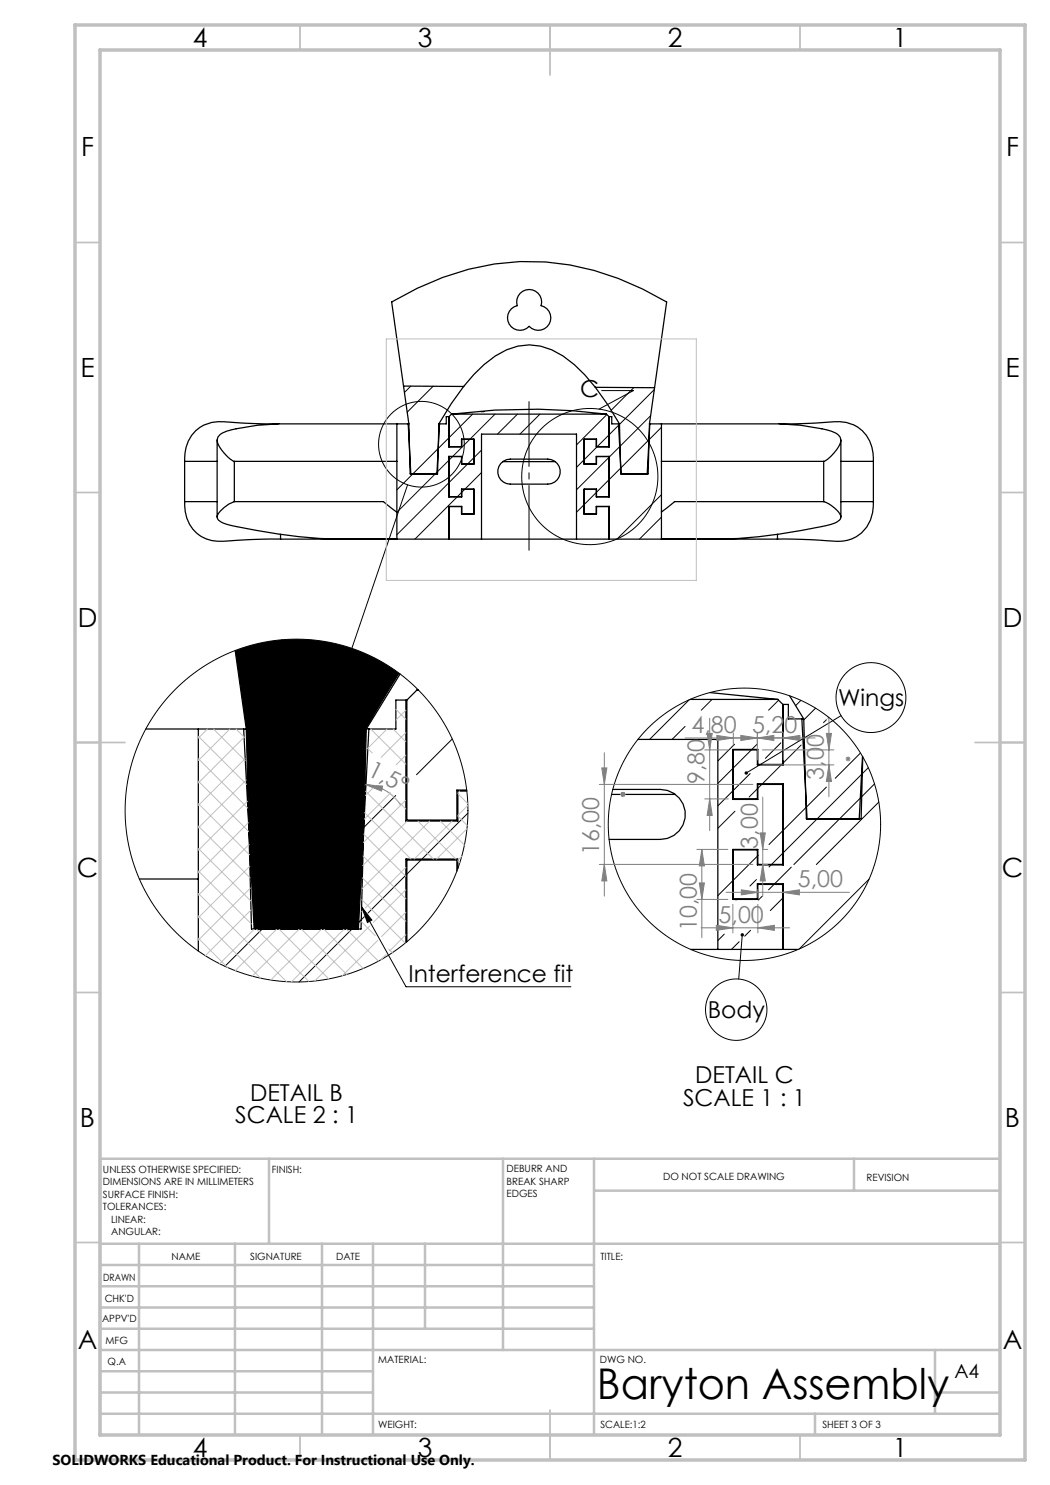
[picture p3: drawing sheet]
<svg xmlns="http://www.w3.org/2000/svg" width="210mm" height="297mm" viewBox="0 0 210 297" stroke-linecap="round" stroke-linejoin="round" font-family="sans-serif">
<g fill="none" stroke="#000" stroke-width=".2">
<path d="M82.2 77.2l-1.3 1.3M86.6 77.3l-5.2 5.1M120.3 78.1h6.4l-6.9 3.7M126.8 77.5l-4.6 4.5M130.9 77.9l-7 7M81.5 97l-11.1 32.7M89.8 87.6l-10.4 10.4M89.8 92.1l-10.4 10.4M89.8 96.6l-10.4 10.3M90.5 91.3l-.7 .7M91.4 99.4l-8.4 8.4M92.3 98.5l-.8 .8"/>
<path d="M92.9 97.9l-.5 .6M93.5 92.8l-3.7 3.7M94 87.9l-3.4 3.4M94.5 82.8l-4.7 4.7M94.8 91.6l-1.3 1.2M96.3 90l-1.5 1.5M96.3 94.5l-3.3 3.3M99 82.8l-5 5M103.5 82.8l-4 4M108 82.8l-4 4M116.8 92l-1.5 1.5M119.3 98.5l-2.4 2.4"/>
<path d="M119.4 89.4l-2.5 2.5M121.4 82.9l-6.1 6.1M121.8 87l-2.4 2.3M121.8 91.5l-6.5 6.5M121.8 96l-2.5 2.5M123.7 85.1l-1.8 1.8M123.9 89.3l-2 2.1M130.1 83.1l-6.1 6.2M132.3 85.5l-10.4 10.4M132.3 98.9l-8.9 8.9M116.8 101l-1.5 1.5M132.3 103.4l-4.4 4.4"/>
<path d="M56.4 128l-8.5 8.4M137.8 140l-7.9 7.9M142.4 139.9l-2.1 2.1M79.1 159.1l-34.1 34.2M90.5 147.8l-7.2 7.1M137 145.3l-2.6 2.6M146.6 153.7l-3 3M146.6 158.2l-3 3M146.9 148.9l-3.3 3.3M150 154.7l-3.3 3.4M150.3 150l-3.6 3.6M151.4 148.9l-1 1"/>
<path d="M151.5 157.8l-1.7 1.6M152.4 156.9l-.8 .8M155.7 140l-2 2M156.2 148.6l-3.1 3.1M156.2 153l-3.8 3.8M156.6 152.7l-.2 .2M160.2 140.1l-1 1M160.2 149l-3.5 3.6M163.1 141.6l-2.3 2.4M165.3 157.4l-8.6 8.6M165.3 144l-.6 .5M165.8 143.5l-.2 .1"/>
<path d="M172.1 150.6l-5.1 5.1M173.7 153.5l-17 17M174.9 156.8l-16.1 16.1M81.2 175l-7.6 7.6M84.2 172l-2.8 2.8M93.6 162.6l-9.2 9.2M146.6 176.1l-3 3M147 162.2l-3.4 3.5M147.3 179.9l-.1 .1M147.5 179.7l-.1 .1M151.3 175.9l-1.3 1.3M151.5 171.2l-4.8 4.8"/>
<path d="M151.7 171.1h-.1M152 179.7l-.3 .3M152.5 179.2l-.4 .4M154.2 173l-.4 .4M154.8 176.9l-1.1 1.1M156.5 179.7l-2.4 2.4M156.6 166.1l-2.8 2.8M156.6 170.6l-2.3 2.3M158.3 173.4l-3.4 3.4M173.8 175.8l-13.9 14M175.8 160.4l-12.5 12.5M72.9 183.3l-13.1 13.1"/>
<path d="M144.9 186.8l-1.3 1.3M147.8 188.3l-1.5 1.6M150.1 186.1l-1.2 1.1"/>
<circle cx="84.3" cy="88.9" r="8.6"/>
<circle cx="118" cy="95.3" r="13.6"/>
<circle cx="59.3" cy="162.1" r="34.3"/>
<circle cx="148.9" cy="164.9" r="27.2"/>
</g>
<g fill="none" stroke="#000" stroke-width=".25">
<path d="M104 58.7a2.5 2.5 0 0 1 3.1-.5 2.5 2.5 0 0 1 1.1 2.9 2.5 2.5 0 0 1 1.6 3.7 2.5 2.5 0 0 1-4 .5 2.5 2.5 0 0 1-4-.5 2.5 2.5 0 0 1 1.6-3.7 2.5 2.5 0 0 1 .6-2.4zM80.7 77.2l12 .1M92.7 77.3l-2.5 3.4-2.4 4.1-.3 10h-5.5l-.2-10-3.5-24.4a51.7 51.7 0 0 1 35.7-7.4 57.5 57.5 0 0 1 19.3 7.4l-2.4 17.1M92.7 77.3a23.8 23.8 0 0 1 8.6-7.3 11.2 11.2 0 0 1 11.3 1.2l2.3 1.7 2.1 2.1 2.1 2.5M119.1 77.5l2.4 3.3 2.4 4 .3 10h5.4l.3-10 1-7.3M119.1 77.5h11.8M36.9 92.3v8M37 92.3h6.4M43.4 88v15.4M46.9 92.3h32.5M46.9 92.3v8M55.5 84.8l-5.1-.1-4.7-.3a7.5 7.5 0 0 0-7.4 2.7 8.2 8.2 0 0 0-1.4 5.2"/>
<path d="M79.4 84.8h-17.6a62.2 62.2 0 0 0-15.5 1.2 4.1 4.1 0 0 0-2.7 1.4 2.72 2.72 0 0 0 .7 2.6l1.4 1.5 1.2 .8M79.4 84.8v7.5M79.4 92.3v10.1M79.4 84.8h2.4M81.6 84.8l.6 10M87.8 84.8h1.5v-1.5h.5v6.1h2.6v-1.5h2.4v4.9h-2.4v-1.5h-2.6v8.1h2.6v-1.5h2.4v4.9h-2.4v-1.5h-2.6v6.5h-10.4M87.9 84.8l-.5 10M89.8 89.3h2.5v-1.5h2.5v5h-2.5v-1.5h-2.5M89.8 99.3h2.5v-1.5h2.5v5h-2.5v-1.5h-2.5M89.8 91.3v8.1M90.3 82.8a120.6 120.6 0 0 1 31 0M90.3 82.8l-.5 .5v6.1"/>
<path d="M90.3 82.8h31M96.2 82.3h.6M100.2 92.7l.5-.5 .6-.3 .8-.1h7.5a2.5 2.5 0 0 1 2.5 2.5 2.5 2.5 0 0 1-2.5 2.5h-7.5a2.5 2.5 0 0 1-2.3-1.4 2.5 2.5 0 0 1 .4-2.7zM100.6 92.3h10.5M121.3 82.8l.5 .5v6.1M121.8 89.3h-2.5v-1.5h-2.5v5h2.5v-1.5h2.5M121.8 99.3h-2.5v-1.5h-2.5v5h2.5v-1.5h2.5M121.8 91.3v8.1M123.7 84.8l.5 10M123.9 84.8h-1.5v-1.5h-.5v6.1h-2.6v-1.5h-2.4v4.9h2.4v-1.5h2.6v8.1h-2.6v-1.5h-2.4v4.9h2.4v-1.5h2.6v6.5M129.9 84.8h2.4M130 84.8l-.6 10"/>
<path d="M132.3 84.8h17.5a62.2 62.2 0 0 1 15.5 1.2 4.1 4.1 0 0 1 2.7 1.4 2.72 2.72 0 0 1-.7 2.6l-1.4 1.5-1.2 .8M132.3 92.3h32.4M132.3 84.8v7.5M132.3 92.3v10.1M156.1 84.8l5.7-.1 4.1-.3a7.5 7.5 0 0 1 7.4 2.7 8.2 8.2 0 0 1 1.4 5.2v8a7.1 7.1 0 0 1-5.9 7.9l-1.4 .1-5.5-.4-6.4-.1M164.7 92.3v8M168.2 92.3h6.4M168.2 88v15.4M36.9 100.3a7 7 0 0 0 6.6 8l7.4-.4 5.2-.1M37 100.3h6.4M46.9 100.3a6.3 6.3 0 0 0-3.4 2.9l-.1 .2a1.64 1.64 0 0 0 1.4 1.3l.5 .2a110.6 110.6 0 0 0 28.7 2.9h5.4M46.9 100.3h29.8l2.7 2.1"/>
<path d="M56.1 107.8h23.3M56.1 106.9v.9M79.4 102.4v5.4M89.8 101.3v6.5h42.5M96.3 107.8v-21h19v21M121.8 101.3v6.5M132.3 102.4v5.4M155.5 107.8h-23.2M155.5 106.9v.9M164.7 100.3h-29.8l-2.6 2.1M164.7 100.3a5.5 5.5 0 0 1 3.5 3.1 1.64 1.64 0 0 1-1.4 1.3 36.1 36.1 0 0 1-6.5 1.4 128.4 128.4 0 0 1-26.2 1.7h-1.8M168.2 100.3h6.4"/>
<path d="M47 130.1l2.3 15.7M80 134.8l-6.7 11M83.4 138l-2 2v24.2M83.4 138h.3M83.7 138h-.3M138 139.9h17.6M142 138.5l13.6 1.4M155.6 139.9l1 1v12.1M157.9 139.2l2.8 4.6M29.2 145.8h10.5M39.7 145.8v30M39.7 145.8h9.6"/>
<path d="M48.7 145.8l2.1 40M49.3 145.8l1 40h21.9l1.1-40M73.3 145.8h5.9v-5.8h2v24.2h10.4v-6h1.8M73.8 145.8l-2.1 40M93.3 158h-1.9v6h-10M122.3 158.9h12.8M122.6 157.9h9.5a5 5 0 0 1 5 5 5 5 0 0 1-5 5h-10.3M127.6 147.9h16v42M156.6 152.9h-5v-3h-5v10h5v-3h5M156.6 156.8v16.2M160.4 143.8l1 20M160.7 143.8h-3v-2.9h-1v12.1h-5.2v-3h-4.8v9.8h4.8v-3h5.2v16.2h-5.2v-3h-4.8v9.8h4.8v-3h5.2v13.1h2.9"/>
<path d="M160.7 143.8l.6 20h10.9l.4-12.4M172.5 151.3l-.7 12.5M27.9 175.8h11.8M39.7 175.8v14.4M81.4 172h10v2.2M81.4 171.8v16.5M91.6 173.7v-1.9h-10.4v16.7M156.6 176.8v13.1h-18.5M156.6 172.9h-5v-3h-5v10h5v-3h5"/>
</g>
<path d="M69.6 157l3.4-.1-3.2 1.1zM73 156.9l.2 .1M73 156.9a8.7 8.7 0 0 0-5.6 1.9M73.2 157l3.3 .2-.2 1zM73.2 157a8.7 8.7 0 0 1 6.9 4.1" fill="none" stroke="#808080" stroke-width=".2"/>
<path d="M105.8 80.3v29.8" fill="none" stroke="#000" stroke-width=".2" stroke-dasharray="15.2 1.3 1.3 1.3" stroke-dashoffset="2.3"/>
<g fill="none" stroke="#c0c0c0" stroke-width=".2">
<path d="M77.3 67.8h62v48.3h-62zM39.7 156.2l10.1 10.2M39.7 151.7l9.9 9.9M39.7 147.2l9.6 9.7M41.5 145.8l-1.8 1.8M42.7 145.8l6.4 6.4M46 145.8l-6.3 6.3M47.2 145.8l1.6 1.6M48.8 147.5l-9.1 9.1M49 151.7l-9.3 9.4M49.3 156l-9.6 9.6M73.1 158.3l13.6 13.5"/>
<path d="M73.6 149.7l.9 .9M74.1 145.8l7.1 7M75.1 157.1l-2 2M77.4 145.8l-3.8 3.8M77.8 158.4l3.4 3.4M78.1 158.6l-5.3 5.3M78.6 145.8l2.6 2.5M79.2 141.9l2 2M81.2 142l-2 2M81.2 146.5l-5 5M81.2 151l-2 2M91.6 158.7l2 2"/>
<path d="M91.9 158.2l-.3 .4M39.7 178.7l17.6 17.6M39.7 174.2l10.6 10.6M39.7 169.7l10.5 10.5M39.7 165.2l10.3 10.4M39.7 160.7l10.2 10.3M49.5 160.3l-9.8 9.8M49.7 164.5l-10 10.1M49.9 168.9l-10.2 10.2M50 173.2l-10.3 10.3M50.1 177.6l-10.4 10.4M72.4 179.9l8.6 8.7"/>
<path d="M72.5 175.6l8.7 8.7M72.6 171.2l8.6 8.6M72.7 166.8l8.5 8.5M72.9 162.5l9.3 9.3M81.1 160.1l-8.4 8.4M81.2 173.5l-8.2 8.1M81.2 178l-6.5 6.5M81.4 164.2l-8.9 8.9M83.6 164.2l7.6 7.6M85.9 164.2l-13.5 13.5M88.1 164.2l4.8 4.8M90.4 164.2l-7.6 7.6"/>
<path d="M91.6 172.2l.3 .4M91.6 163.2l1.9 1.9M92.3 171.3l-.7 .8M93.4 165.7l-6.1 6.1M93.6 161.1l-2 2M39.7 187.7l5.8 5.8M39.7 183.2l12.4 12.4M50.2 182l-9.1 9.1M50.9 185.8l-7 7M51.3 185.8l10.5 10.5M55.4 185.8l-8.4 8.3M55.8 185.8l10 10"/>
<path d="M59.9 185.8l-9.5 9.4M60.3 185.8l9.1 9.1M64.3 185.8l-10.1 10.2M64.8 185.8l7.8 7.9M68.8 185.8l-10.5 10.6M69.2 185.8l6.5 6.4M72.2 184.3l2.8 2.8M72.3 182.3h.1M73.9 185.2l-11 11M75.6 188l-7.1 7.1M77.2 190.9l-1.1 1.1M77.8 189.8l.7 .7"/>
<path d="M81.2 182.4l-4.9 4.9M81.2 186.9l-3.2 3.3"/>
</g>
<g fill="none" stroke="#c0c0c0" stroke-width=".35">
<path d="M60 5v5M110 5v10M160 5v5M15 48.5h5M200 48.5h5M15 98.5h5M200 98.5h5M15 148.5h10M195 148.5h10M15 198.5h5M200 198.5h5M15 248.5h5"/>
<path d="M200 248.5h5M60 287v5M110 282v10M160 287v5"/>
</g>
<g fill="none" stroke="#c0c0c0" stroke-width=".5">
<path d="M53.8 231.8v17M100.6 231.8v38.2M118.8 231.8v55.2M118.8 238.1h81.2M170.8 231.8v6.3M200 231.8h-180v55.2M20 248.8h180M20 257.3h98.8M20 253h98.8M27.8 248.8v38.2M47 248.8v38.2M64.4 248.8v38.2"/>
<path d="M74.6 248.8v38.2M85 248.8v17M20 265.8h98.8M20 261.5h98.8M20 278.5h54.6M20 274.3h54.6M20 270h180M187 278.5h13M187 270v12.8M20 282.8h180M163 282.8v4.2"/>
</g>
<path d="M15 5h190v287h-190zM20 10h180v277h-180z" fill="none" stroke="#c0c0c0" stroke-width=".7"/>
<path d="M73.2 157l3.3 .2-.2 1zM69.6 157l3.4-.1-3.2 1.1z" fill="#808080"/>
<path d="M47 130.1a34.3 34.3 0 0 1 32.9 4.6l-6.6 11.1-.6 19.9-1 20.1h-20.9l-1-20.1-.5-19.9z" fill-rule="evenodd" fill="#000"/>
<g fill="none" stroke="#000" stroke-width=".2">
<path d="M168.2 143.1l-18.9 11.5M72.3 181.4l2.1 2.6-.9 .5zM72.3 181.4l8.9 16h33M148.5 187l-.8 8.8"/>
<circle cx="174.2" cy="139.5" r="7"/>
<circle cx="147.2" cy="201.9" r="6.1"/>
</g>
<g fill="none" stroke="#808080" stroke-width=".2">
<path d="M119.9 156.9h30.7M120.4 153.6h1l-.5 3.3zM120.9 150.5v28.7M124.1 158.9h1M124.2 158.5l.7 .7M124.6 158.4v1M124.9 158.5l-.7 .7M140.9 150h4.8M140.9 159.8h4.8M141.4 146.7h1l-.5 3.3zM141.9 159.8l.5 3.3h-1zM141.9 143.6v22.5"/>
<path d="M143.4 147.1l3.3 .5-3.3 .5zM146.7 146.6v2.4M148.2 147.1l3.3 .5-3.3 .5zM151.5 147.6l3.3-.5v1zM151.5 146.6v5.4M152.5 150h14.3M152.5 153h14.3M152.5 159.4v19.8M156.7 147.6l3.3-.5v1zM156.7 146.6v5.4M163 147.6h-26M165.3 146.7h1l-.5 3.3z"/>
<path d="M165.8 143.6v15.7M165.8 153l.5 3.3h-1zM169.1 151.8h1M169.3 151.4l.7 .7M169.6 151.3v1M170 151.4l-.7 .7M119.9 172.9h30.7M120.9 172.9l.5 3.3h-1zM139.4 179.9h6.2M139.4 169.9h6.2M139.9 176.6h1l-.5 3.3zM140.4 169.9l.5 3.3h-1z"/>
<path d="M140.4 169.9v17.6M145.2 178.5h24.7M148.3 178l3.3 .5-3.3 .5zM151.6 177.9v1.6M152 166.6h1.1l-.6 3.3zM152.5 172.9l.6 3.3h-1.1zM152.6 169.9h.9M152.6 172.9h.9M156.6 178.5l3.3-.5v1zM140.2 185.6h17.7M143.3 185.1l3.3 .5-3.3 .5zM146.6 180.9v5.7"/>
<path d="M151.6 185.6l3.3-.5v1zM151.6 180.9v5.7"/>
</g>
<path d="M72.3 181.4l2.1 2.6-.9 .5zM149 154.4v.4l.3-.2-.3 .2a.34 .34 0 0 0 .5 .1 .34 .34 0 0 0 0-.5 .34 .34 0 0 0-.5 0zM148.2 186.7a.34 .34 0 0 0 .1 .5 .34 .34 0 0 0 .5-.1 .34 .34 0 0 0-.3-.5v.4v-.4z" fill="#000"/>
<g fill="#808080">
<path d="M151.5 147.6l3.3-.5v1zM143.4 147.1l3.3 .5-3.3 .5z"/>
<path d="M156.7 147.6l3.3-.5v1zM148.2 147.1l3.3 .5-3.3 .5z"/>
<path d="M156.6 178.5l3.3-.5v1zM148.3 178l3.3 .5-3.3 .5z"/>
<path d="M151.6 185.6l3.3-.5v1zM143.3 185.1l3.3 .5-3.3 .5z"/>
<path d="M141.4 146.7h1l-.5 3.3zM141.9 159.8l.5 3.3h-1z"/>
<path d="M165.8 153l.5 3.3h-1zM165.3 146.7h1l-.5 3.3z"/>
<path d="M139.9 176.6h1l-.5 3.3zM140.4 169.9l.5 3.3h-1z"/>
<path d="M120.4 153.6h1l-.5 3.3zM120.9 172.9l.5 3.3h-1z"/>
<path d="M152 166.6h1.1l-.6 3.3zM152.5 172.9l.6 3.3h-1.1z"/>
</g>
<text font-size="8.5" x="119.4" y="279.7">Baryton Assembly</text>
<g font-size="5.3">
<text x="38.5" y="9.5">4</text>
<text x="83.5" y="9.5">3</text>
<text x="133.6" y="9.5">2</text>
<text x="178.6" y="9.5">1</text>
<text x="16.2" y="31.2">F</text>
<text x="201.2" y="31.2">F</text>
<text x="16.1" y="75.5">E</text>
<text x="201.1" y="75.5">E</text>
<text x="15.5" y="125.5">D</text>
<text x="200.5" y="125.5">D</text>
<text x="15.4" y="175.5">C</text>
<text x="200.4" y="175.5">C</text>
<text x="16" y="225.5">B</text>
<text x="201" y="225.5">B</text>
<text x="15.5" y="269.7">A</text>
<text x="200.5" y="269.7">A</text>
<text x="38.5" y="291.5">4</text>
<text x="83.5" y="291.5">3</text>
<text x="133.6" y="291.5">2</text>
<text x="178.6" y="291.5">1</text>
</g>
<g font-size="4.7">
<text x="116.1" y="79.4">C</text>
<text x="167.6" y="141.1">Wings</text>
<text x="81.7" y="196.3">Interference fit</text>
<text x="141.6" y="203.6">Body</text>
<text x="50" y="220.1">DETAIL B</text>
<text x="136.6" y="221.2">SCALE 1 : 1</text>
<text x="139" y="216.7">DETAIL C</text>
<text x="47" y="224.6">SCALE 2 : 1</text>
</g>
<g font-size="4.7" fill="#808080">
<text x="138.3" y="146.6">4,80 5,20</text>
<text x="73.3" y="155.1" transform="rotate(26 73.3 155.1)">1,5°</text>
<text x="164.8" y="156" transform="rotate(-90 164.8 156)">3,00</text>
<text x="140.9" y="156.8" transform="rotate(-90 140.9 156.8)">9,80</text>
<text x="119.8" y="171.1" transform="rotate(-90 119.8 171.1)">16,00</text>
<text x="151.5" y="169.8" transform="rotate(-90 151.5 169.8)">3,00</text>
<text x="159.5" y="177.5">5,00</text>
<text x="143.7" y="184.6">5,00</text>
<text x="139.4" y="186.2" transform="rotate(-90 139.4 186.2)">10,00</text>
</g>
<text font-size="3.9" x="190.9" y="275.5">A4</text>
<text font-size="2.9" x="10.5" y="292.9">SOLIDWORKS Educational Product. For Instructional Use Only.</text>
<g font-size="2">
<text x="20.6" y="234.6">UNLESS OTHERWISE SPECIFIED:</text>
<text x="20.6" y="237.1">DIMENSIONS ARE IN MILLIMETERS</text>
<text x="20.6" y="239.6">SURFACE FINISH:</text>
<text x="54.4" y="234.6">FINISH:</text>
<text x="101.3" y="234.5">DEBURR AND</text>
<text x="101.3" y="237">BREAK SHARP</text>
<text x="101.3" y="239.5">EDGES</text>
<text x="132.6" y="236">DO NOT SCALE DRAWING</text>
<text x="173.3" y="236.2">REVISION</text>
<text x="20.6" y="242.1">TOLERANCES:</text>
<text x="22.2" y="244.6">LINEAR:</text>
<text x="22.2" y="247.1">ANGULAR:</text>
<text x="34.3" y="252">NAME</text>
<text x="50" y="251.9">SIGNATURE</text>
<text x="67.2" y="251.9">DATE</text>
<text x="120.1" y="251.9">TITLE:</text>
<text x="20.6" y="256.1">DRAWN</text>
<text x="20.9" y="260.3">CHK'D</text>
<text x="20.4" y="264.4">APPV'D</text>
<text x="21.1" y="268.8">MFG</text>
<text x="21.5" y="273">Q.A</text>
<text x="75.6" y="272.5">MATERIAL:</text>
<text x="120" y="272.5">DWG NO.</text>
<text x="75.6" y="285.5">WEIGHT:</text>
<text x="120.1" y="285.6">SCALE:1:2</text>
<text x="164.5" y="285.6">SHEET 3 OF 3</text>
</g>
</svg>
